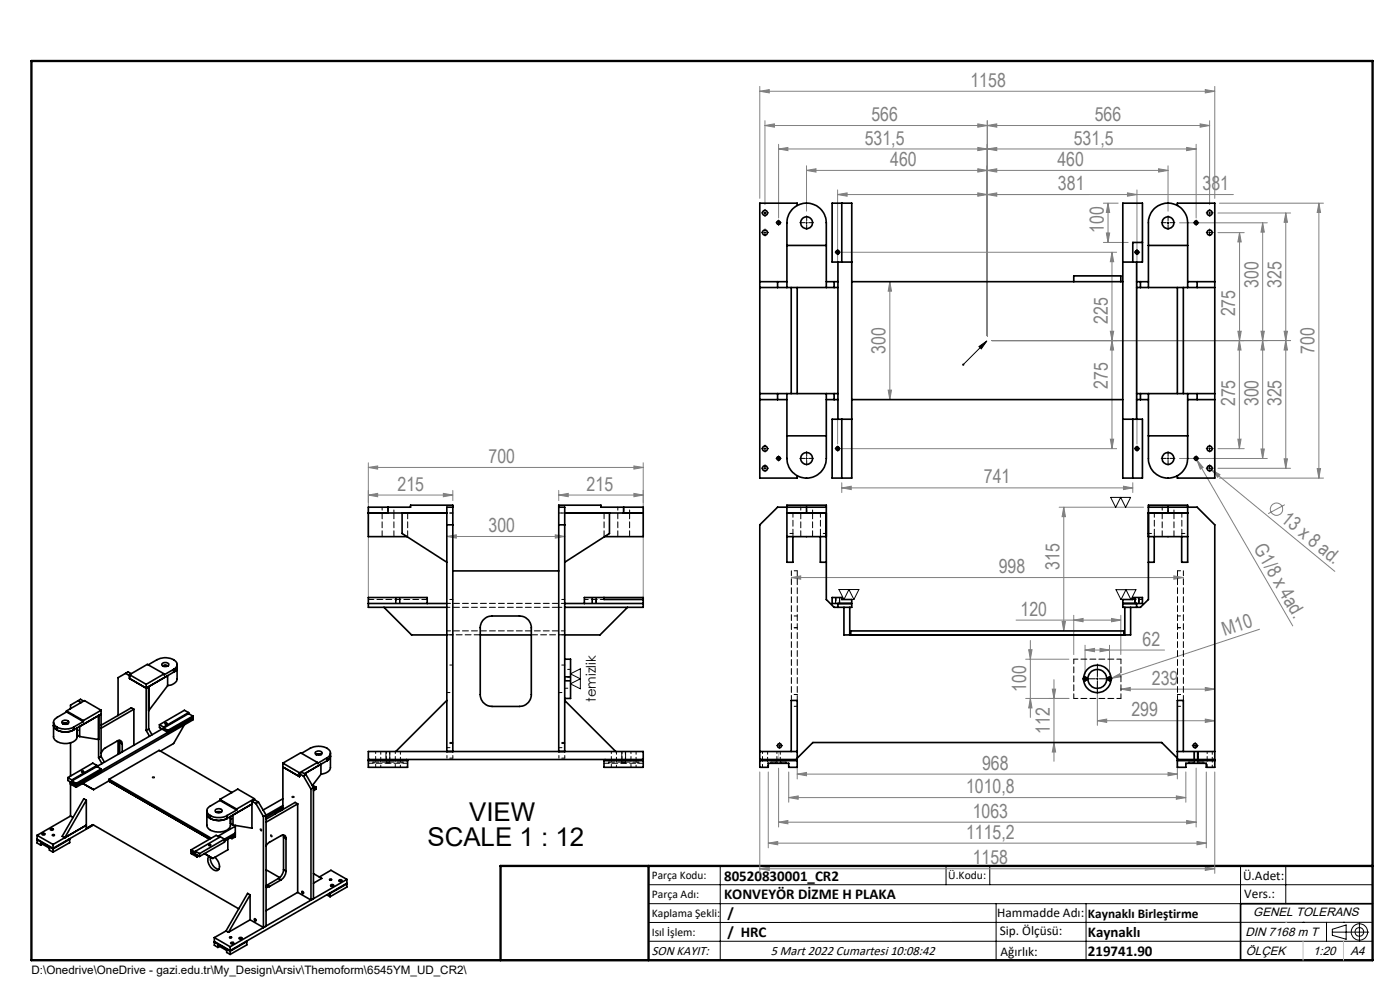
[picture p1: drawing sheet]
<svg xmlns="http://www.w3.org/2000/svg" width="297mm" height="210mm" viewBox="0 0 297 210" stroke-linecap="round" stroke-linejoin="round" font-family="sans-serif">
<g fill="none" stroke="#808080" stroke-width=".21">
<path d="M161.2 19.4l2-.4v.7zM161.2 18.3v23.8M161.2 19.4h96.5M255.7 19l2 .4-2 .3zM257.7 18.3v23.8M162.3 26.6l2-.3v.7zM162.3 25.6v17.8M162.3 26.6h94.3M165.2 31.6l1.9-.3v.7zM165.2 30.6v15.6M171.1 36.2l2-.4v.7zM171.1 35.2v9.6"/>
<path d="M171.1 36.2h76.7M207.4 35.8l2 .4-2 .3zM207.4 31.3l2 .3-2 .4zM207.4 26.3l2 .3-2 .4zM209.4 36.2l2.1-.4v.7zM209.4 31.6l2.1-.3v.7zM209.4 26.6l2.1-.3v.7zM209.4 25.6v45.7M245.8 35.8l2 .4-2 .3zM247.8 35.2v9.6M251.7 31.3l2.1 .3-2.1 .4zM253.8 30.6v15.6"/>
<path d="M253.8 31.6h-88.6M254.6 26.3l2 .3-2 .4zM256.6 25.6v17.8M177.7 41.3l2-.4v.7zM177.7 41.3h84M177.7 40.3v53.9M178.7 53.5h58.2M188.8 59.8l.3 2h-.7zM188.8 59.8v25M207.4 40.9l2 .4-2 .3zM209.4 41.3l2.1-.4v.7zM234.1 43.1h3.1"/>
<path d="M234.1 51.4h5.2M234.7 49.4h.7l-.3 2zM235.1 43.1l.3 2h-.7zM235.1 43.1v8.3M235.9 53.5v41.7M235.9 53.5l.4 2h-.8zM239.2 40.9l2 .4-2 .3zM241.2 40.3v53.9M250.2 47.3h18.7M258.4 49.3h5.5M258.4 45.2h15.4M258.7 43.1h22.1"/>
<path d="M263 49.3l-.1 45.9M263 49.3l.3 2h-.7zM267.9 47.3v50M267.9 47.3l.3 1.9h-.7zM272.8 45.2v54.1M272.8 45.2l.3 2h-.7zM279.8 43.1l.3 2h-.7zM279.8 43.1v58.3M235.5 70.3h.8l-.4 1.9zM235.9 72.2l.4 2.1h-.8zM262.6 70.3h.7l-.3 1.9zM262.9 72.2l.4 2.1h-.7z"/>
<path d="M267.5 70.3h.7l-.3 1.9zM267.9 72.2l.3 2.1h-.7zM272.4 70.3h.7l-.3 1.9zM272.8 72.2l.3 2.1h-.7zM273.8 72.2h-63.4M78.1 99.2l2-.4v.7zM78.1 98.2v28.8M78.1 99.2h58.4M134.5 98.8l2 .4-2 .3zM136.5 98.2v28.8M178.7 95.2h58.2M188.4 82.8h.7l-.3 2z"/>
<path d="M235.5 93.2h.8l-.4 2zM250.2 97.3h18.7M253.5 96.9l.4 .7M253.9 97.6l1.3 1.6-.6 .3zM253.9 97.6l20.3 35.2M256.2 99l.8 .7M257 99.7l1.8 1-.5 .5zM257 99.7l26.2 21.5M258.4 95.2h5.5M258.4 99.3h15.4M262.6 93.2h.7l-.4 2zM267.5 95.2h.7l-.3 2.1z"/>
<path d="M272.4 97.3h.7l-.3 2zM279.4 99.4h.7l-.3 2zM78.1 105l2-.3v.7zM78.1 105h18M94.1 104.7l2 .3-2 .4zM94.8 113.8l2-.4v.8zM94.8 113.8h25M96.1 104v2.2M117.8 113.4l2 .4-2 .4zM118.5 105l2-.3v.7zM118.5 104v2.2M118.5 105h18"/>
<path d="M134.5 104.7l2 .3-2 .4zM178.6 103.5l2-.4v.7zM178.6 102.4v2.1M178.6 103.5h61.7M224.7 107.6h17.9M225.7 107.6l.3 2h-.7zM225.7 107.6v26.2M238.3 103.1l2 .4-2 .3zM240.3 102.4v2.1M258.7 101.4h22.1M272.6 107.1l-3.6 1.9M167.9 122.5l2-.3v.7z"/>
<path d="M167.9 122.5h83.1M215.5 131.5h22.3M217.6 139.8h9.2M218.2 137.8h.7l-.3 2zM218.6 135.8v16.4M225.3 131.8h.7l-.3 2zM227.8 131.5l2-.3v.7zM227.8 130.5v8.3M230.2 137.9l2-.4v.7zM230.2 136.9v6.1M230.2 137.9h16.9M233.4 137.5l2 .4-2 .3z"/>
<path d="M235.4 136.9v6.1M235.8 131.2l2 .3-2 .4zM237.8 130.5v8.3M249 122.2l2 .3-2 .4zM267.2 133.5l-31.4 10.4M217.6 148.2h9.2M218.6 148.2l.3 2h-.7zM223.2 146.2h.7l-.3 2zM223.6 157.5l.3 2h-.7zM223.6 144.2v17.3M232.8 152.9l2-.4v.7zM232.8 145v8.9"/>
<path d="M232.8 152.9h24.9M235.8 143.9l1.8-1 .2 .7zM235.8 143.9l-.8 .2M237.8 146.2l2-.4v.7zM237.8 146.2h19.9M255.7 145.8l2 .4-2 .3zM255.7 152.5l2 .4-2 .3zM161.2 163.8v21.5M163 178.8l2-.3v.7zM163 163.8v16M163 178.8h92.9M165.2 174.4l1.9-.3v.7z"/>
<path d="M165.2 162.9v12.5M165.2 174.4h88.6M167.3 169.2l2-.4v.7zM167.3 163.8v6.4M167.3 169.2h84.3M169.1 164.2l2-.3v.7zM169.1 160.4v4.8M169.1 164.2h80.7M247.8 163.9l2 .3-2 .4zM249.6 168.8l2 .4-2 .3zM249.8 160.4v4.8M251.6 163.8v6.4"/>
<path d="M251.7 174.1l2.1 .3-2.1 .4zM253.8 162.9v12.5M253.9 178.5l2 .3-2 .4zM255.9 163.8v16M257.7 163.8v21.5M161.2 184.3l2-.4v.7zM161.2 184.3h96.5M255.7 183.9l2 .4-2 .3z"/>
<circle cx="270.8" cy="108" r="1.32"/>
</g>
<g fill="none" stroke="#000" stroke-width=".21">
<path d="M162.1 45.2h.4M162.1 49.3h.4M162.3 45v.4M162.3 49.1v.5M164.8 47.4a.4 .4 0 0 1 .3-.5 .4 .4 0 0 1 .5 .4 .4 .4 0 0 1-.5 .4M165 47.3h.4M165.2 47.1v.4M170.9 47.3h.4M171.1 47.1v.4M177.3 53.6a.4 .4 0 0 1 .4-.5 .4 .4 0 0 1 .4 .4 .4 .4 0 0 1-.5 .4M177.5 53.5h.4M177.7 53.3v.4"/>
<path d="M240.8 53.6a.4 .4 0 0 1 .4-.5 .4 .4 0 0 1 .4 .4 .4 .4 0 0 1-.5 .4M241 53.5h.4M241.2 53.3v.4M247.6 47.3h.4M247.8 47.1v.4M253.4 47.4a.4 .4 0 0 1 .3-.5 .4 .4 0 0 1 .5 .4 .4 .4 0 0 1-.6 .4M253.5 47.3h.5M253.8 47.1v.4M256.4 45.2h.4M256.4 49.3h.4M256.6 45v.4M256.6 49.1v.5"/>
<path d="M207.7 73.5l1.6-1.2-1.1 1.7zM209.3 72.3l-5 5.1M162.1 99.3h.4M162.1 95.2h.4M162.3 95v.4M162.3 99.1v.4M164.8 97.4a.4 .4 0 0 1 .3-.5 .4 .4 0 0 1 .5 .4 .4 .4 0 0 1-.5 .3M165 97.3h.4M165.2 97v.5M170.9 97.3h.4M171.1 97v.5M177.3 95.3a.4 .4 0 0 1 .4-.5 .4 .4 0 0 1 .4 .4 .4 .4 0 0 1-.5 .4"/>
<path d="M177.5 95.2h.4M177.7 95v.4M240.8 95.3a.4 .4 0 0 1 .4-.5 .4 .4 0 0 1 .4 .4 .4 .4 0 0 1-.5 .4M241 95.2h.4M241.2 95v.4M247.6 97.3h.4M247.8 97v.5M253.4 97.4a.4 .4 0 0 1 .3-.5 .4 .4 0 0 1 .5 .4 .4 .4 0 0 1-.6 .3M253.5 97.3h.5M253.8 97v.5M256.4 99.3h.4M256.4 95.2h.4"/>
<path d="M256.6 95v.4M256.6 99.1v.4M235.6 105.5h4.3l-1.1 2.1-1.1-2.1-1 2.1zM84 126.7v1.3M84.8 126.7v1.3M125.6 126.7v1.3M126.5 126.7v1.3M177.3 126.7v1.3M178 125.1h4.2l-1 2.1-1.1-2.1-1.1 2.1zM178.1 126.7v1.3M236.7 125.1h4.3l-1.1 2.1-1-2.1-1.1 2.1zM240.8 126.7v1.3"/>
<path d="M241.6 126.7v1.3M35.1 153.4h.2a.17 .17 0 0 1-.1 .2 .17 .17 0 0 1-.1-.2zM81.9 159.4v1.7M82.7 159.4v1.7M119.8 144.4h1.2M119.8 143.6h1.2M121 142.9l2.1-1v4.2l-2.1-1 2.1-1.1zM131.9 159.4v2.5M132.7 159.4v2.5M165.2 158.2h.4M165.4 158v.4M229.8 144.1a.42 .42 0 0 1 .4-.5 .42 .42 0 0 1 .4 .5 .42 .42 0 0 1-.5 .3"/>
<path d="M230 144h.4M230.2 143.8v.4M232.6 144h.4M232.8 143.8v.4M234.9 144.1a.42 .42 0 0 1 .4-.5 .42 .42 0 0 1 .5 .4 .42 .42 0 0 1-.5 .4M235.2 144h.4M235.4 143.8v.4M253.3 159.4v2.3M253.3 158.2h.5M253.5 158v.4M254.1 159.4v2.3M11.1 177.1a.22 .22 0 0 1 .4-.1 .22 .22 0 0 1 0 .3 .22 .22 0 0 1-.4-.1z"/>
<path d="M17.3 163.6h.3a.2 .2 0 0 1-.1 .3 .2 .2 0 0 1-.2-.3zM32.3 164.8h.3a.19 .19 0 0 1-.1 .3 .19 .19 0 0 1-.2-.3zM44.2 179.2l.1-.1a.22 .22 0 0 1 .4 0 .22 .22 0 0 1-.1 .4 .22 .22 0 0 1-.3-.2zM55.2 175.9a.2 .2 0 0 1 .3 .1 .2 .2 0 0 1-.1 .2zM57.4 177.1l.3 .1v.3l-.3-.1zM70 186.5h.3a.18 .18 0 0 1 0 .2 .18 .18 0 0 1-.3 0 .18 .18 0 0 1 0-.2zM137.6 187.7h153.6M137.6 191.7h153.6M137.6 199.7h153.6M152.8 183.7v20M200.7 183.7v4M210 183.7v4"/>
<path d="M211.3 191.7v12M230.4 191.7v12M263.2 183.7v20M272.8 183.7v8M276.4 195.6h.1M281.4 195.6v4.1M282.6 197.7h7.8M282.6 197.1l3-.9v3l-3-.8zM285 195.6h.1M288.4 195.8v3.8M291.2 195.6l-153.6 .1"/>
<circle cx="62.2" cy="169.1" r=".22"/>
<circle cx="48.9" cy="198.9" r=".2"/>
<circle cx="288.4" cy="197.7" r="1.74"/>
<circle cx="288.4" cy="197.7" r=".93"/>
</g>
<path d="M291.2 191.7h-28v12M106.2 203.7h185" fill="none" stroke="#000" stroke-width=".35"/>
<path d="M6.7 12.9h284.5v190.8h-284.5zM137.6 183.7v20M291.2 183.7h-185v20" fill="none" stroke="#000" stroke-width=".5"/>
<path d="M165.2 159.4v2.5M253.8 159.4v2.5" fill="none" stroke="#c0c0c0" stroke-width=".21" stroke-dasharray="15.2 1.3 1.3 1.3"/>
<path d="M272.8 195.6h.1M276.4 199.7v4M285 199.7v4" fill="none" stroke="#c0c0c0" stroke-width=".21"/>
<g fill="none" stroke="#000" stroke-width=".21" stroke-dasharray="15.2 1.3 1.3 1.3">
<path d="M161.9 45.2h-.4M161.9 49.3h-.4M162.3 44.7v-.3M162.3 45.6v.3M162.3 48.9v-.3M162.3 49.7v.4M162.7 45.2h.3M162.7 49.3h.3M164.8 47.2h-.2M165.2 46.8v-.1M165.2 47.7v.1M165.6 47.2h.1"/>
<path d="M170.7 47.2h-1M171.1 46.8v-1M171.1 47.7v1M171.5 47.2h1.1M177.3 53.5h-.1M177.7 53.1v-.2M177.7 53.9v.1M178.1 53.5h.2M240.8 53.5h-.1M241.2 53.1v-.2M241.2 53.9v.1M241.6 53.5h.2"/>
<path d="M247.4 47.2h-1.1M247.8 46.8v-1M247.8 47.7v1M248.2 47.2h1.1M253.3 47.2h-.1M253.8 46.8v-.1M253.8 47.7v.1M254.2 47.2h.1M256.2 45.2h-.3M256.2 49.3h-.3M256.6 44.7v-.3M256.6 45.6v.3"/>
<path d="M256.6 48.9v-.3M256.6 49.7v.4M257 45.2h.4M257 49.3h.4M161.9 99.3h-.4M161.9 95.2h-.4M162.3 98.9v-.3M162.3 99.7v.4M162.3 94.7v-.3M162.3 95.6v.3M162.7 99.3h.3M162.7 95.2h.3"/>
<path d="M164.8 97.2h-.2M165.2 96.8v-.1M165.2 97.7v.1M165.6 97.2h.1M170.7 97.2h-1M171.1 96.8v-1M171.1 97.7v1M171.5 97.2h1.1M177.3 95.2h-.1M177.7 94.7v-.1M177.7 95.6v.1M178.1 95.2h.2"/>
<path d="M240.8 95.2h-.1M241.2 94.7v-.1M241.2 95.6v.1M241.6 95.2h.2M247.4 97.2h-1.1M247.8 96.8v-1M247.8 97.7v1M248.2 97.2h1.1M253.3 97.2h-.1M253.8 96.8v-.1M253.8 97.7v.1M254.2 97.2h.1"/>
<path d="M256.2 99.3h-.3M256.2 95.2h-.3M256.6 98.9v-.3M256.6 99.7v.4M256.6 94.7v-.3M256.6 95.6v.3M257 99.3h.4M257 95.2h.4M165 158.2h-.3M165.4 157.7v-.2M165.4 158.6v.2M165.8 158.2h.2"/>
<path d="M229.8 144h-.1M230.2 143.6v-.2M230.2 144.4v.2M230.6 144h.2M232.4 144h-2.7M232.8 143.6v-2.7M232.8 144.4v2.7M233.2 144h2.7M235 144h-.2M235.4 143.6v-.2M235.4 144.4v.2M235.8 144h.1"/>
<path d="M253.1 158.2h-.2M253.5 157.7v-.2M253.5 158.6v.2M254 158.2h.2"/>
</g>
<path d="M119.8 143.6v.8" fill="none" stroke="#000" stroke-width=".21" stroke-dasharray="1.3 .6" stroke-dashoffset=".4"/>
<g fill="#808080">
<path d="M235.8 143.9l1.8-1 .2 .7z"/>
<path d="M253.9 97.6l1.3 1.6-.6 .3z"/>
<path d="M257 99.7l1.8 1-.5 .5z"/>
<path d="M251.7 174.1l2.1 .3-2.1 .4zM165.2 174.4l1.9-.3v.7z"/>
<path d="M239.2 40.9l2 .4-2 .3zM209.4 41.3l2.1-.4v.7zM207.4 40.9l2 .4-2 .3zM177.7 41.3l2-.4v.7zM207.4 31.3l2 .3-2 .4zM165.2 31.6l1.9-.3v.7zM207.4 26.3l2 .3-2 .4zM162.3 26.6l2-.3v.7zM255.7 19l2 .4-2 .3zM161.2 19.4l2-.4v.7zM233.4 137.5l2 .4-2 .3zM230.2 137.9l2-.4v.7z"/>
<path d="M171.1 36.2l2-.4v.7zM207.4 35.8l2 .4-2 .3zM209.4 36.2l2.1-.4v.7zM245.8 35.8l2 .4-2 .3zM209.4 31.6l2.1-.3v.7zM251.7 31.3l2.1 .3-2.1 .4zM209.4 26.6l2.1-.3v.7zM254.6 26.3l2 .3-2 .4zM237.8 146.2l2-.4v.7zM255.7 145.8l2 .4-2 .3zM232.8 152.9l2-.4v.7zM255.7 152.5l2 .4-2 .3zM167.3 169.2l2-.4v.7zM249.6 168.8l2 .4-2 .3zM163 178.8l2-.3v.7zM253.9 178.5l2 .3-2 .4zM161.2 184.3l2-.4v.7zM255.7 183.9l2 .4-2 .3z"/>
<path d="M118.5 105l2-.3v.7zM134.5 104.7l2 .3-2 .4z"/>
<path d="M167.9 122.5l2-.3v.7zM249 122.2l2 .3-2 .4z"/>
<path d="M94.8 113.8l2-.4v.8zM117.8 113.4l2 .4-2 .4z"/>
<path d="M94.1 104.7l2 .3-2 .4zM78.1 105l2-.3v.7zM134.5 98.8l2 .4-2 .3zM78.1 99.2l2-.4v.7z"/>
<path d="M238.3 103.1l2 .4-2 .3zM178.6 103.5l2-.4v.7z"/>
<path d="M235.5 70.3h.8l-.4 1.9zM235.9 53.5l.4 2h-.8zM267.5 70.3h.7l-.3 1.9zM267.9 47.3l.3 1.9h-.7zM262.6 70.3h.7l-.3 1.9zM263 49.3l.3 2h-.7zM272.4 70.3h.7l-.3 1.9zM272.8 45.2l.3 2h-.7z"/>
<path d="M218.6 148.2l.3 2h-.7zM218.2 137.8h.7l-.3 2z"/>
<path d="M188.8 59.8l.3 2h-.7zM188.4 82.8h.7l-.3 2zM235.9 72.2l.4 2.1h-.8zM235.5 93.2h.8l-.4 2zM267.9 72.2l.3 2.1h-.7zM267.5 95.2h.7l-.3 2.1zM262.9 72.2l.4 2.1h-.7zM262.6 93.2h.7l-.4 2zM272.8 72.2l.3 2.1h-.7zM272.4 97.3h.7l-.3 2zM279.8 43.1l.3 2h-.7zM279.4 99.4h.7l-.3 2zM223.2 146.2h.7l-.3 2zM223.6 157.5l.3 2h-.7zM225.7 107.6l.3 2h-.7zM225.3 131.8h.7l-.3 2z"/>
<path d="M234.7 49.4h.7l-.3 2zM235.1 43.1l.3 2h-.7z"/>
<path d="M169.1 164.2l2-.3v.7zM247.8 163.9l2 .3-2 .4z"/>
<path d="M227.8 131.5l2-.3v.7zM235.8 131.2l2 .3-2 .4z"/>
</g>
<path d="M204.2 77.1l-.1 .3 .1 .1 .1-.1-.1 .1 .2 .1a.25 .25 0 0 0 .2-.3 .25 .25 0 0 0-.4-.2zM207.7 73.5l1.6-1.2-1.1 1.7z" fill="#000"/>
<g fill="none" stroke="#000" stroke-width=".35">
<path d="M161.2 59.8h5.7M165 59.8v1.2M166.9 52.1h8.4M169.1 43.6v-.5h-7.9v58.3h7.9v-.5M175.3 59.8h2.5M177 59.8v1.2M177.8 53.2v.7M177.8 55.6v33.3M178.6 43.1v12.5M180.7 59.8h57.5M180.7 55.6h-4.2v-12.5h4.2v58.3h-4.2v-12.5h4.2M227.8 59.8v-1.3h10v1.3"/>
<path d="M238.2 55.6h4.2v-12.5h-4.2v58.3h4.2v-12.5h-4.2M241.1 59.8h2.5M241.1 53.2v.7M241.1 55.6v33.3M241.9 59.8v1.2M242.4 51.4h-2.1v4.2M243.6 52.1h8.4M249.8 43.6v-.5h7.9v58.3h-7.9v-.5M252 59.8h5.7M254 59.8v1.2M161.2 61h16.6M166.9 61v-13.7a4.2 4.2 0 0 1 4.2-4.2 4.2 4.2 0 0 1 4.2 4.2v13.7"/>
<path d="M167.9 61v22.5M169.1 61v22.5M241.1 61h16.6M243.6 61v-13.7a4.2 4.2 0 0 1 4.2-4.2 4.2 4.2 0 0 1 4.2 4.2v13.7M249.8 61v22.5M251 61v22.5M161.2 83.5h16.6M161.2 84.8h5.7M165 83.5v1.3M166.9 83.5v13.8a4.2 4.2 0 0 0 4.2 4.1 4.2 4.2 0 0 0 4.2-4.1v-13.8M166.9 92.5h8.4M175.3 84.8h2.5"/>
<path d="M177 83.5v1.3M177.8 94.8v.7M178.6 88.9v12.5M180.7 84.8h57.5M240.3 88.9v12.5M241.1 83.5h16.6M241.1 84.8h2.5M241.1 94.8v.7M241.9 83.5v1.3M243.6 83.5v13.8a4.2 4.2 0 0 0 4.2 4.1 4.2 4.2 0 0 0 4.2-4.1v-13.8M243.6 92.5h8.4M252 84.8h5.7"/>
<path d="M254 83.5v1.3M78.1 108.8h4.2zM82.3 107.6h-4.2v6.2h8.2M82.3 107.6h4.8v-.4h9v52.2M82.3 108.8h12.5M82.3 107.6v1.2M85.3 108.8v4.4l9.5 6.1M94.8 111.3h1.3M96.1 107.6h-1.3v51.8M118.5 107.6h1.3v51.8M118.5 111.3h1.3M119.8 108.8h12.5"/>
<path d="M129.3 108.8v4.4l-9.5 6.1M132.3 108.8h4.2zM132.3 107.6h4.2v6.2h-8.2M132.3 107.6h-4.8v-.4h-9v52.2M132.3 107.6v1.2M166.9 108.8h4.2zM166.9 113.8h8.4M168.2 113.8v5.5h-1.3v-12.1h8.4v20l1.7 1.6h3.7v-1.6h-2.1v-.5h-2.1v1.3h4.2M171.1 107.6h-6.1l-3.8 3.7v49.8h7.9v-12.5h-1.2v10.8M171.1 107.6h4.2M171.1 108.8h4.2zM171.1 107.6v1.2"/>
<path d="M174 113.8v5.5h1.3M243.6 107.6h4.2M243.6 108.8h4.2zM243.6 113.8h8.4M244.9 113.8v5.5h-1.3M247.8 108.8h4.2zM247.8 107.6h6.2l3.7 3.7v49.8h-7.9v-12.5h1.2v10.8M247.8 107.6v1.2M250.7 113.8v5.5h1.3v-12.1h-8.4v20l-1.7 1.6h-3.7v-1.6h2.1v-.5h2.1v1.3h-4.2M78.1 128h16.7M81.5 128.8l5.8 5.9h7.5M90.6 128v-1.3h-12.5v2.1h16.7"/>
<path d="M96.1 121.1h22.4M101.9 134.7h10.8M102.6 131.4l.9-.6 .9-.1h5.8a2.53 2.53 0 0 1 2.5 2.5v14.1a2.53 2.53 0 0 1-2.5 2.6h-5.8a2.53 2.53 0 0 1-2.5-2.6v-14.4l.2-.8zM119.8 128h16.7M119.8 139.8h1.2v8.4h-1.2M124 128v-1.3h12.5v2.1h-16.7M128.1 126.7v.5h8.4M133.1 128.8l-5.8 5.9h-7.5M177.8 128v.8M179 128.8v5.9h60.9v-5.9M180.3 128.8v5.9M180.5 134.7v-.9h57.9v.9"/>
<path d="M238.6 128.8v5.9M241.1 128v.8M11.4 153.8l.2 .6 .5 .4-.6-.5zM11.4 153.2v3.1a2.47 2.47 0 0 0 3 1.4 1.92 1.92 0 0 0 2-1.4v-1.9M12.1 154.8a3.9 3.9 0 0 0 3.5 0M12.1 154.2a3.9 3.9 0 0 0 3.5 0M12.1 154.2v.6M13.2 153a.89 .89 0 0 1 1.4 .3 .86 .86 0 0 1-1.5-.2zM13.3 153.5l.5-.1 .6 .1-.5-.1zM14.1 151l-2 1.2a1.08 1.08 0 0 0-.7 1 1.08 1.08 0 0 0 .7 1M14.1 151l3.6 2.1M14.1 150.8l3.6 2.1"/>
<path d="M14.1 150.8v.2M15 157.6v7M15.6 154.2v.6M16.4 154.9h.1M16.4 155.9l.5 .3M16.5 148.7l-1.5 .9v.7M16.5 148.7l.7 .3M16.5 148.7l.6-.4 .6 .4M16.9 156.2l4 .7M17.7 153.1l-2.1 1.1M17.7 152.9v.2M20.9 151.8v9"/>
<path d="M20.9 151.8l.5-.3-5.8 3.3M20.9 151.8l-4 2.3v2.1M21.4 150.7v9.8M21.4 150.7l-3.5-2.1-3.8 2.2M21.4 150.7l-3.7 2.2M25 157.1v2.9M25.3 157l.1 .5M25.4 157.5l.5 .3M25.4 157.5v2.3M25.9 157.8l-.3-.7h-.6l-3 1.8-.6 .9M25.9 157.8v1.7M26.6 142.8l-1.6 .9v8.1"/>
<path d="M26.6 142.8l.9 .5M26.6 142.8l.6-.3 .6 .4M27.5 143.1v.8l3.5 2.1M27.5 143.1l3.5 2.1M28.4 150.5l-7 4M28.4 150.5v7.6M28.4 150.5l-.5-.4-6.5 3.7M31 145.2v9.7M31 154.9l.7 1.3M31 146l.5-.3v8.9M31.4 141l1.9-1.1a3.5 3.5 0 0 1 4.2 .7 1.08 1.08 0 0 1-.7 1.4M31.5 154.6l-.5 .3"/>
<path d="M31.5 154.6l.7 1.2M33.8 153.7v.6l1.8 1.1v-.5M33.8 153.7l.9 .5M34.4 154.6l-19.2 11.1M34.5 140.7a.82 .82 0 0 1 1.3 .4 .88 .88 0 0 1-1.5-.2zM34.5 141.3l.5-.2 .6 .2-.5-.2zM34.7 154.2v.2M34.7 154.4l.9 .5M34.8 142.9l-3.8 2.3M34.8 142.9l-3.5-2-3.8 2.2M35.6 143.3v2.1M35.6 145.4l-4.1 5.4"/>
<path d="M36.8 142v.6M36.8 142.6l-5.8 3.4M36.8 142l-2 1.1v-.2M37.6 141.6l-.3 .7-.5 .3 .6-.5zM37.6 141v3a1.94 1.94 0 0 1-2 1.4M39.1 153.7l-2.3 4-2.8 1.6M40 151.2l-.9-.5-5.3 3M40 151.4l-5.3 3M40 151.4l.9 .5M40 151.2l-5.3 3M40 151.2v.2M40.9 152.3l-24.7 14.3"/>
<path d="M40.9 151.9v.8l-24.7 14.3M40.9 151.9l-5.3 3M64 159.8l1.8-1.1a3.4 3.4 0 0 1 4.2 .7v.7l-.6 .7M67 159.5a.82 .82 0 0 1 1.3 .3 .89 .89 0 0 1-1.4-.1zM70.1 159.7v3.1a1.85 1.85 0 0 1-2 1.4M78.1 159.4h58.4v1.7h-58.4zM94.8 148.6l-10.8 10.8M119.8 148.6l10.8 10.8M161.2 159.4h7.9M229.9 143.9a.35 .35 0 0 1 .5-.2 .35 .35 0 0 1 0 .6 .35 .35 0 0 1-.5-.2M235.7 143.9a.35 .35 0 0 0-.5-.2 .35 .35 0 0 0 0 .6 .35 .35 0 0 0 .5-.2M249.8 159.4h7.9"/>
<path d="M7.9 177.2l3.4 1.9M7.9 178.1v.7l.7 .5M8 178.1h-.1M8.6 179.3v-.5l1.9 1.1v.4l.8 .5M8.9 176.9l.6-.1a.29 .29 0 0 1-.2 .4 .29 .29 0 0 1-.4-.3zM9 179.1l-.4 .2M10.8 175.8h.4a.25 .25 0 0 1-.2 .3 .25 .25 0 0 1-.2-.3zM11.3 179.1v1.7M13.7 177.7l4.6-2.7-7 4.1M14.4 165v.6l1.8 1M14.4 165l.8 .4M14.7 178h.1"/>
<path d="M14.8 178l-3.5 2.1-3.4-2M14.8 178v.7l-3.5 2.1M15 173.1l.5 .3M15 166.3v6.8M15 173.1l-7.1 4.1M15.2 165.4v.3M15.2 165.7l1 .5M16.2 166.6l-1.3-.7v.4l1.3 .7M16.2 166.2v.8M17.6 166.2l2.3 1.3zM18.3 169.7v6M18.3 169.7l-4.6 8"/>
<path d="M18.3 169.7l-.5-.3-4.6 8 .5 .3M19.7 174.9l31 17.9M19.7 174.9l-1.4 .8M19.8 175l-8.5 4.9-3.4-1.9v-.8M20.6 162.4v.2l.8 .5M20.6 162.4l-.9-.5-5.3 3.1M20.6 162.4l-5.4 3M20.9 160.8l.7 1.2M21.4 160.5l-.5 .3M21.4 163.1v.4l-5.2 3.1M21.4 160.5l.8 1.2M21.4 163.1l-5.2 3.1"/>
<path d="M23 165.7l21.5 12.3M23.1 165.6l-3.2 1.9M23.1 165.3v.4M23.1 165.3l21.7 12.5M23.1 165.3l10.7-6.1 15.4 8.9M43.9 172.6l.1 .5 .6 .5-.5-.4zM43.9 172v3a2.27 2.27 0 0 0 2.6 1.5 2.11 2.11 0 0 0 2.4-1.5v-1.8M44.6 173.6a3.9 3.9 0 0 0 3.6 0M44.6 173a3.9 3.9 0 0 0 3.6 0M44.6 173v.6M45.7 171.8a.89 .89 0 0 1 1.4 .2 .83 .83 0 0 1-.8 .4 .83 .83 0 0 1-.7-.5zM45.9 172.3h1z"/>
<path d="M46.6 177.6l-.7-.4-5.3 3.1M46.6 169.8l-2 1.2a1.05 1.05 0 0 0-.7 1 1.05 1.05 0 0 0 .7 1M46.6 169.8l3.6 2M46.6 169.6l3.6 2M46.6 169.6v.2M47.6 178l-.9-.5-5.2 3.1M47.6 178l-5.3 3.1M47.6 178v.6l-5.3 3.1M48.2 173v.6M48.3 178v2.3l-3.1 1.8M48.9 173.7h.1M48.9 174.7l.5 .3"/>
<path d="M49.4 177.4l.3 .2M49.4 172.9v2.1M49.9 175.1v2.4l-.7 .4-.3-.2M49.9 176.7l-2.3 1.3M49.9 175.3l-3.7 2.1M49.9 177.1l-2.3 1.3M50.2 171.8l-2 1.2M50.2 171.6v.2M53.4 170v5.7l-4-.7M53.4 170l.9 .5M53.4 170.6l-5.2 3M54 169.6l-.6 .4"/>
<path d="M54 169.6l.8 .5M54 169.4l-3.8 2.2M54 169.4v.2M54 169.4l-3.6-2-3.8 2.2M54.3 170.5l1.6 2.7M54.8 170.1l-.5 .4M54.8 170.1l1.6 2.8M55.9 173.2v23.5M56.4 172.9l-.5 .3M56.4 172.9v23.6l-.5 .2M58.4 172.2v.4M59.5 171.6l.3 .2"/>
<path d="M60 162.7l3.5 2v-.8M60 161.9v9.8l-.7 .4-.4-.2M60 161.9l3.5 2M60 170.9l-3.6 2M60 169.4l-4.2 2.4M60 171.3l-3.6 2M60 177.1l.1 .4M60.1 177.5l.6 .4M60.1 177.5v7M60.7 177.9l-.3-.7h-.7l-2.7 1.5-.6 .7M60.7 177.9v6.9M63.1 170.5l-6.7 3.9"/>
<path d="M63.1 170.5v18.8M63.1 170.5l-.5-.3-6.2 3.6M64.4 164.6l1.6 2.8M64.9 164.3l-.5 .3M64.9 164.3l1.6 2.8M64.9 164.3l-.8-.5-.6 .3 .9 .5M66 167.4v23.5M66.3 166.6l.8 .4M66.5 167.1l-.5 .3M66.5 167.1v23.5l-.5 .3M67.1 160l.5-.1 .5 .1-.5-.1zM67.1 167l-.6 .3"/>
<path d="M67.1 167v.4l-.6 .3M67.3 161.7l-3.8 2.2M67.3 161.7l-3.5-2-3.8 2.2M69.4 161.4l-4.8 2.7 3.5-2v2.1l-1.8 2.4M69.4 160.8l-2.1 1.2v-.3M69.4 160.8v.6M70.1 160.4l-.1 .5-.6 .5 .5-.5zM78.1 161.4h8.4M78.1 161.4v1.4h8.4v-1.4M78.4 161.1l-.3 .3M86.2 161.1l.3 .3M128.1 161.4h8.4"/>
<path d="M128.1 161.4v1.4h8.4v-1.4M128.4 161.1l-.3 .3M136.2 161.1l.3 .3M161.2 161.4v1.4h1.8v-.9h4.3v.9h1.8v-1.4M161.2 161.4h7.9M161.4 161.1l-.2 .3M168.9 161.1l.2 .3M169.1 160.8l3.3-3.3h74.1l3.3 3.3M249.8 161.4v1.4h1.8v-.9h4.3v.9h1.8v-1.4M249.8 161.4h7.9M250 161.1l-.2 .3M257.5 161.1l.2 .3"/>
<path d="M40.6 180.3v.8l1.2 .7M40.6 180.3l.9 .5v-.2M41.5 180.6l.8 .5M42.2 181.6l-.4 .2M42.3 181.7l-1.7-1.1 1.2 .8v.4M42.3 181.1v.6M43.4 181.1l1.8 1zM44.4 181.6a2.02 2.02 0 0 0 .8 2.8 .85 .85 0 0 0 1.1 .1 .85 .85 0 0 0 .2-1.2l-.3-.7-.6-.8M44.6 181.8a2.44 2.44 0 0 0 1.8 2.6M45.5 199.8v.7l.7 .5M45.5 198.9l3.3 1.9M45.6 199.8h-.1"/>
<path d="M47.9 197.5l-2.4 1.4M47.9 197.5l.6 .3M48.7 198.8l.3-.1 .1 .2-.3 .1zM49 199.9h.1a.26 .26 0 0 1 .4 0 .26 .26 0 0 1 0 .4 .26 .26 0 0 1-.4-.1l-.2-.1zM50.7 199l.2-.1a.24 .24 0 0 1 .3-.1 .24 .24 0 0 1 .1 .4 .24 .24 0 0 1-.4 0zM52.2 199.7h.2M52.4 199.7l-3.6 2.1-3.3-2M52.4 199.7v.7l-3.6 2.1M53.1 195.1l2.8 1.6M53.1 189.8l-.6-.3-4.6 8M53.1 189.8l-4.6 8M53.1 195.1l-4.6 2.7"/>
<path d="M53.1 189.8v5.3M54 194.9a.22 .22 0 0 1 .3 .1 .22 .22 0 0 1-.2 .3zM56.4 184.5l2.9 1.7M56.6 187.8h-.2M56.6 187.8l.5 .3M57.1 188.1l-.4 .1h-.3M59.1 186.3l.5 .3M59.1 186.3l-2.5 1.5M59.6 186.6l-2.5 1.5M60.1 184.5l-.3 1.1-.7 .7M60.1 184.5l.6 .3M60.7 184.8l-.3 1.1-.8 .7"/>
<path d="M63.1 189.3l2.9 1.6M63.1 189.3l-6.7 3.9M66.5 185.3l1.8 1-1.8 1.1M67.7 186l2.5-1.4 3.4 1.9M69.3 189.8l.7 .4M70 189.4v.8M70.1 187.8a.3 .3 0 0 1 .4-.2 .3 .3 0 0 1 .2 .4h-.4zM71.9 186.7a.27 .27 0 0 1 .4-.2 .27 .27 0 0 1 .1 .4l-.3 .1zM73.5 187.4l.1 .1M73.6 186.5v.9l-24.8 14.2-3.3-1.9v-.8M73.6 186.5l-24.8 14.3M73.6 187.5v.7l-3.6 2"/>
<path d="M73.6 187.5l-3.6 2h-.1M46.2 201v-.5l1.9 1.1v.4l.7 .5M46.6 200.8l-.4 .2M48.8 200.8v1.7"/>
<circle cx="162.3" cy="49.3" r=".54"/>
<circle cx="162.3" cy="45.2" r=".54"/>
<circle cx="165.2" cy="47.3" r=".35"/>
<circle cx="171.1" cy="47.2" r="1.25"/>
<circle cx="177.7" cy="53.5" r=".36"/>
<circle cx="241.2" cy="53.5" r=".36"/>
<circle cx="247.8" cy="47.2" r="1.25"/>
<circle cx="253.7" cy="47.3" r=".35"/>
<circle cx="256.6" cy="49.3" r=".54"/>
<circle cx="256.6" cy="45.2" r=".54"/>
<circle cx="162.3" cy="99.3" r=".54"/>
<circle cx="162.3" cy="95.2" r=".54"/>
<circle cx="165.2" cy="97.2" r=".35"/>
<circle cx="171.1" cy="97.3" r="1.24"/>
<circle cx="177.7" cy="95.2" r=".36"/>
<circle cx="241.2" cy="95.2" r=".36"/>
<circle cx="247.8" cy="97.3" r="1.24"/>
<circle cx="253.7" cy="97.2" r=".35"/>
<circle cx="256.6" cy="95.2" r=".54"/>
<circle cx="256.6" cy="99.3" r=".54"/>
<circle cx="35.2" cy="153.5" r=".18"/>
<circle cx="165.4" cy="158.2" r=".45"/>
<circle cx="232.8" cy="144" r="2.91"/>
<circle cx="232.8" cy="144" r="2"/>
<circle cx="253.5" cy="158.2" r=".44"/>
<circle cx="11.3" cy="177.1" r=".18"/>
<circle cx="17.5" cy="163.7" r=".18"/>
<circle cx="44.5" cy="179.2" r=".18"/>
<circle cx="64.2" cy="189.2" r=".23"/>
<circle cx="70.2" cy="186.6" r=".18"/>
</g>
<g fill="none" stroke="#000" stroke-width=".21" stroke-dasharray="1.3 .6" stroke-dashoffset=".6">
<path d="M81.1 107.6v1.2M82.3 107.6v1.2M82.3 108.8v-1.2M83.6 108.8v-1.2M96.1 108.8h-1.3M118.6 108.8h1.2M119.8 108.8h-1.2M131.1 107.6v1.2M132.3 107.6v1.2M132.3 108.8v-1.2M133.6 108.8v-1.2M168.2 113.2h-1.2"/>
<path d="M169.9 107.6v1.2M171.1 108.8v-1.2M172.4 108.8v-1.2M175.3 113.2h-1.3M243.6 113.2h1.3M246.5 107.6v1.2M247.8 108.8v-1.2M249 108.8v-1.2M250.7 113.2h1.3M84 126.7v1.3M84.8 128v-1.3M94.8 128.8h1.3"/>
<path d="M96.1 127.2h-1.3M96.1 134.7h-1.3M118.6 128.8h1.2M119.8 127.2h-1.2M119.8 134.7h-1.2M125.7 126.7v1.3M126.4 128v-1.3M169.1 121.1h-1.2M169.1 130.7h-1.2M169.1 133.2h-1.2M177.4 126.7v1.3M178.1 128v-1.3"/>
<path d="M240.9 126.7v1.3M241.6 128v-1.3M242.4 127.2h-2.1M249.8 121.1h1.2M249.8 130.7h1.2M249.8 133.2h1.2M94.8 158.6h1.3M94.8 146.9h1.3M96.1 157.5h-1.3M96.1 157.7h-1.3M96.1 141.1h-1.3M118.6 158.6h1.2"/>
<path d="M118.6 146.9h1.2M119.8 157.5h-1.2M119.8 157.7h-1.2M119.8 141.1h-1.2M119.8 144.3h1.3M119.8 146h1.3M121.1 143.6h-1.3M121.1 142h-1.3M169.1 149.8h-1.2M169.1 147.3h-1.2M249.8 147.3h1.2M249.8 149.8h1.2"/>
<path d="M96.1 160.8h-1.3M119.8 160.8h-1.2"/>
</g>
<path d="M167.9 121.1v27.5M169.1 121.1v27.5M249.8 121.1v27.5M251 121.1v27.5" fill="none" stroke="#000" stroke-width=".21" stroke-dasharray="1.3 .6" stroke-dashoffset=".2"/>
<path d="M168.2 113.2v.6M174 113.2v.6M244.9 113.2v.6M250.7 113.2v.6M237.8 139.8v8.4M227.8 148.2v-8.4M78.1 161.9h8.4M136.5 161.9h-8.4" fill="none" stroke="#000" stroke-width=".21" stroke-dasharray="1.3 .6" stroke-dashoffset=".3"/>
<g fill="none" stroke="#000" stroke-width=".21" stroke-dasharray="1.3 .6">
<path d="M81.1 108.8v5M83.6 113.8v-5M86.4 113.8h.1M86.5 113.8v-5M128.1 108.8v5M128.3 113.8h-.2M131.1 108.8v5M133.6 113.8v-5M169.9 108.8v5M172.4 113.8v-5M246.5 108.8v5M249 113.8v-5"/>
<path d="M101.9 134.7h-7.1M119.8 134.7h-7.1M229.9 144v-.1M229.9 144.1v-.1M235.7 143.9v.2M79.1 161.7h3.2M79.1 161.7v.2M79.4 161.7v.2M82.2 161.7v.2M82.3 161.7v.2M82.3 161.7h3.2M82.5 161.9v-.2"/>
<path d="M85.3 161.9v-.2M85.5 161.9v-.2M129.1 161.7v.2M129.4 161.7v.2M132.2 161.9v-.2M132.3 161.7v.2M132.3 161.7h-3.2M132.5 161.7v.2M135.3 161.9v-.2M135.5 161.7h-3.2M135.5 161.9v-.2M163.5 161.7v.2"/>
<path d="M163.8 161.7v.2M164.5 161.7v.2M164.8 161.1v.6M164.9 161.7v.2M165.5 161.9v-.2M165.5 161.7v-.6M165.8 161.7v.2M166.6 161.9v-.2M166.8 161.9v-.2M252.1 161.7v.2M252.3 161.7v.2M253.1 161.7v.2"/>
<path d="M253.4 161.1v.6M253.4 161.9v-.2M254.1 161.7v.2M254.1 161.7v-.6M254.4 161.7v.2M255.2 161.9v-.2M255.4 161.9v-.2"/>
</g>
<path d="M168.2 108.8v4.4M174 108.8v4.4M244.9 108.8v4.4M250.7 108.8v4.4M227.8 139.8h10M237.8 148.2h-10M82 161.1v.8M82.7 161.9v-.8M132 161.1v.8M132.7 161.9v-.8" fill="none" stroke="#000" stroke-width=".21" stroke-dasharray="1.3 .6" stroke-dashoffset=".4"/>
<path d="M96.1 128.8h22.5M166.8 161.7h-3.3M252.1 161.7h3.3" fill="none" stroke="#000" stroke-width=".21" stroke-dasharray="1.3 .6" stroke-dashoffset="-.1"/>
<g fill="none" stroke="#000" stroke-width=".21" stroke-dasharray="1.3 .6" stroke-dashoffset=".8">
<path d="M79.7 159.4v1.7M82 159.4v1.7M83.9 159.4v1.7M129.7 159.4v1.7M132 159.4v1.7M133.9 159.4v1.7M161.8 159.4v1.7M164.8 159.4v1.7M253.4 159.4v1.7M256.1 159.4v1.7M79.7 161.1v1.6M80.8 161.1v-1.7"/>
<path d="M80.8 162.7v-1.6M82.7 161.1v-1.7M83.9 161.1v1.6M84.9 161.1v-1.7M84.9 162.7v-1.6M129.7 161.1v1.6M130.8 161.1v-1.7M130.8 162.7v-1.6M132.7 161.1v-1.7M133.9 161.1v1.6M134.9 161.1v-1.7M134.9 162.7v-1.6"/>
<path d="M161.8 161.1v1.6M162.8 161.1v-1.7M162.8 162.7v-1.6M165.5 161.1v-1.7M254.1 161.1v-1.7M256.1 161.1v1.6M257.2 161.1v-1.7M257.2 162.7v-1.6"/>
</g>
<path d="M94.8 160.8v-1.4M96.1 160.8v-1.4M118.6 160.8v-1.4M119.8 160.8v-1.4" fill="none" stroke="#000" stroke-width=".21" stroke-dasharray="1.3 .6" stroke-dashoffset=".7"/>
<path d="M94.8 133.8h25M94.8 128h25M128.1 127.2h-4.1" fill="none" stroke="#000" stroke-width=".21" stroke-dasharray="1.3 .6" stroke-dashoffset=".5"/>
<path d="M90.6 127.2h-12.5" fill="none" stroke="#000" stroke-width=".21" stroke-dasharray="1.3 .6" stroke-dashoffset=".1"/>
<g font-size="5.5">
<text x="90.7" y="179.4">SCALE 1 : 12</text>
<text x="99.5" y="174.2">VIEW</text>
</g>
<g font-size="4.1" fill="#808080">
<text x="205.9" y="18.4">1158</text>
<text x="184.9" y="25.7">566</text>
<text x="232.2" y="25.7">566</text>
<text x="183.4" y="30.7">531,5</text>
<text x="188.8" y="35.2">460</text>
<text x="224.3" y="35.2">460</text>
<text x="227.8" y="30.7">531,5</text>
<text x="224.4" y="40.3">381</text>
<text x="255.1" y="40.3">381</text>
<text x="234.1" y="49.5" transform="rotate(-90 234.1 49.5)">100</text>
<text x="267" y="61.1" transform="rotate(-90 267 61.1)">300</text>
<text x="271.9" y="61.1" transform="rotate(-90 271.9 61.1)">325</text>
<text x="235" y="68.8" transform="rotate(-90 235 68.8)">225</text>
<text x="262" y="67.1" transform="rotate(-90 262 67.1)">275</text>
<text x="187.9" y="75.1" transform="rotate(-90 187.9 75.1)">300</text>
<text x="278.9" y="75.1" transform="rotate(-90 278.9 75.1)">700</text>
<text x="235" y="82.6" transform="rotate(-90 235 82.6)">275</text>
<text x="262" y="86.2" transform="rotate(-90 262 86.2)">275</text>
<text x="267" y="86.2" transform="rotate(-90 267 86.2)">300</text>
<text x="271.9" y="86.2" transform="rotate(-90 271.9 86.2)">325</text>
<text x="103.6" y="98.2">700</text>
<text x="84.3" y="104.1">215</text>
<text x="124.5" y="104.1">215</text>
<text x="208.7" y="102.5">741</text>
<text x="103.6" y="112.9">300</text>
<text x="271.6" y="110.5" transform="rotate(39 271.6 110.5)">13 x 8 ad.</text>
<text x="265.9" y="116.3" transform="rotate(60 265.9 116.3)">G1/8 x 4ad.</text>
<text x="211.9" y="121.6">998</text>
<text x="224.8" y="120.9" transform="rotate(-90 224.8 120.9)">315</text>
<text x="216.5" y="130.6">120</text>
<text x="242.4" y="136.9">62</text>
<text x="259.8" y="135" transform="rotate(-18 259.8 135)">M10</text>
<text x="217.7" y="146.7" transform="rotate(-90 217.7 146.7)">100</text>
<text x="244.4" y="145.2">239</text>
<text x="222.7" y="155.7" transform="rotate(-90 222.7 155.7)">112</text>
<text x="240" y="151.9">299</text>
<text x="208.3" y="163.3">968</text>
<text x="204.9" y="168.2">1010,8</text>
<text x="206.3" y="173.5">1063</text>
<text x="204.9" y="177.9">1115,2</text>
<text x="206.3" y="183.3">1158</text>
</g>
<g font-size="3.2">
<text x="153.6" y="190.8">KONVEYÖR DİZME H PLAKA</text>
<text x="153.6" y="186.8">80520830001_CR2</text>
<text x="154.3" y="194.8">/</text>
<text x="154.3" y="198.8">/ HRC</text>
<text x="230.8" y="198.7">Kaynaklı</text>
<text x="230.8" y="202.8">219741.90</text>
</g>
<g font-size="2.8">
<text x="126.4" y="148.8" transform="rotate(-90 126.4 148.8)">temizlik</text>
<text x="263.7" y="186.7">Ü.Adet:</text>
<text x="263.9" y="190.5">Vers.:</text>
<text x="211.5" y="194.5">Hammadde Adı:</text>
<text x="230.8" y="194.7">Kaynaklı Birleştirme</text>
<text x="138.3" y="202.6">SON KAYIT:</text>
<text x="163.5" y="202.6">5 Mart 2022 Cumartesi 10:08:42</text>
<text x="212.1" y="198.4">Sip. Ölçüsü:</text>
<text x="212.2" y="202.7">Ağırlık:</text>
</g>
<g font-size="2.6">
<text x="265.9" y="194.4">GENEL TOLERANS</text>
<text x="264.2" y="198.5">DIN 7168 m T</text>
<text x="264.3" y="202.6">ÖLÇEK</text>
<text x="278.5" y="202.6">1:20</text>
<text x="286.5" y="202.6">A4</text>
</g>
<g font-size="2.5">
<text x="138.3" y="186.4">Parça Kodu:</text>
<text x="138.3" y="190.5">Parça Adı:</text>
<text x="201.2" y="186.5">Ü.Kodu:</text>
<text x="138.3" y="194.5">Kaplama Şekli:</text>
<text x="138.3" y="198.6">Isıl İşlem:</text>
<text x="6.7" y="206.7">D:\Onedrive\OneDrive - gazi.edu.tr\My_Design\Arsiv\Themoform\6545YM_UD_CR2\</text>
</g>
</svg>
